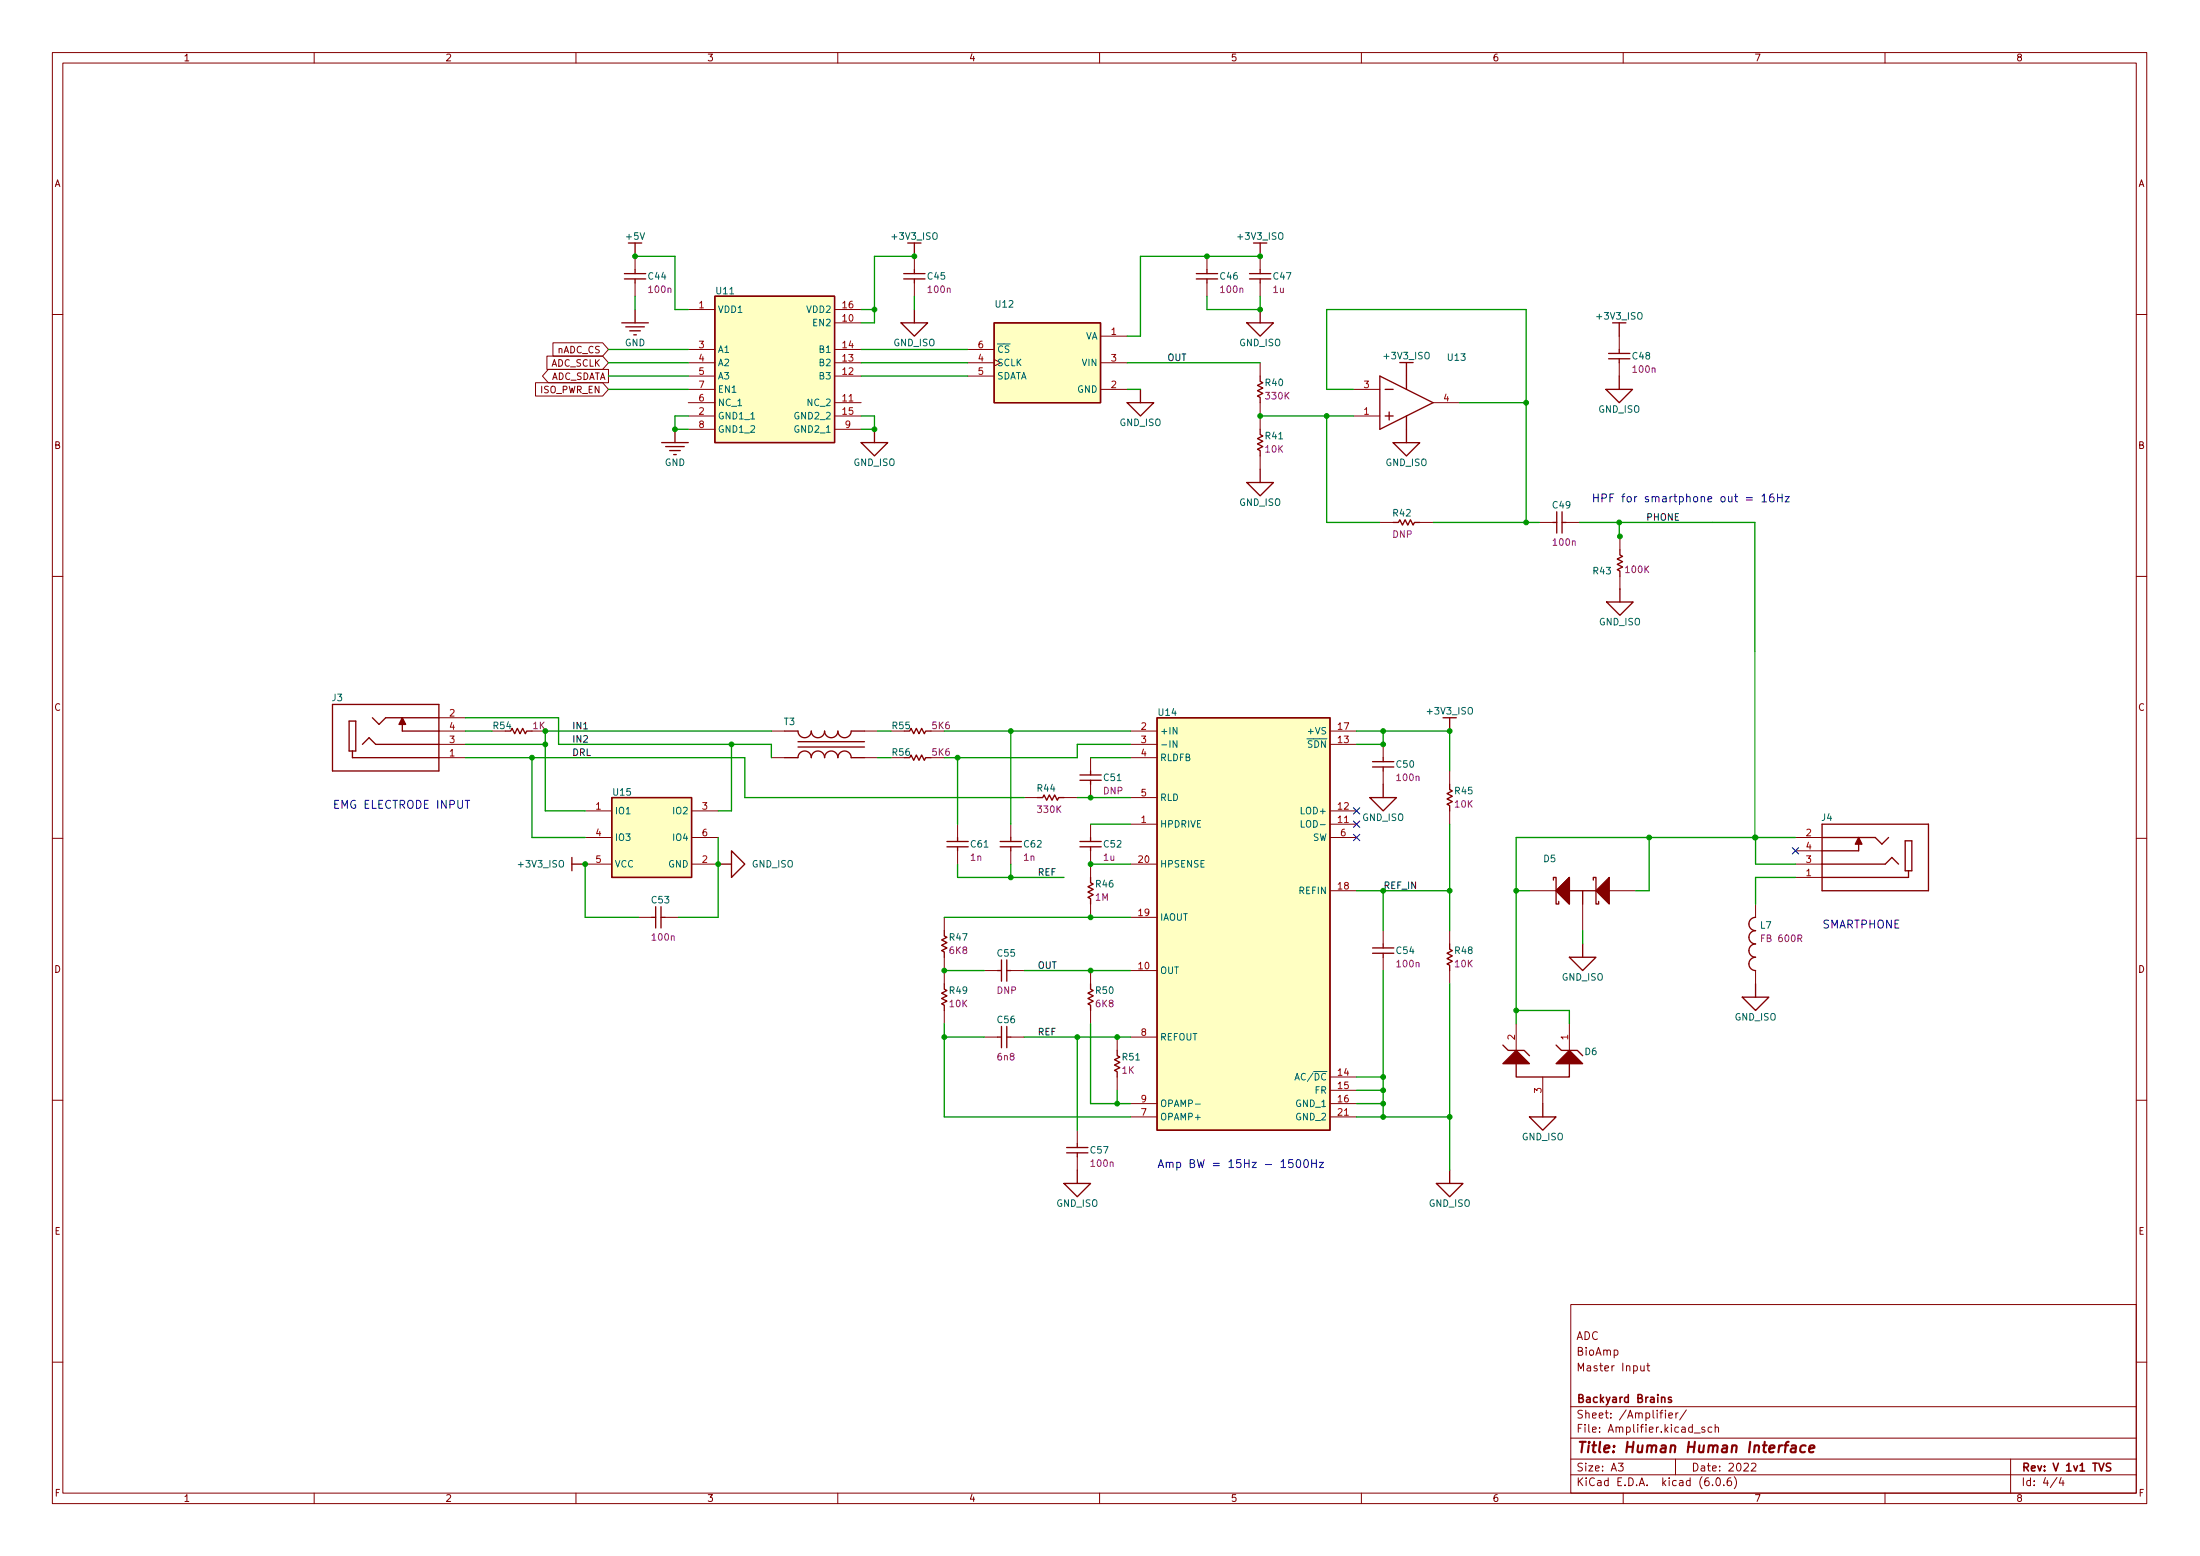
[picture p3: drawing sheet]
<svg xmlns="http://www.w3.org/2000/svg" width="420mm" height="297mm" viewBox="0 0 420 297" stroke-linecap="round" stroke-linejoin="round" font-family="sans-serif">
<g fill="none" stroke="#840000" stroke-width=".19">
<path d="M10 10h400v277h-400zM12 12h396v273h-396zM60 10v2M110 10v2M160 10v2M210 10v2M260 10v2M310 10v2M360 10v2M121.3 48.9v2.6M121.3 54v2.6M131.4 59.1h5.1"/>
<path d="M159.4 59.1h5.1M174.6 48.9v2.6M174.6 54v2.6M230.5 48.9v2.6M230.5 54v2.6M240.7 48.9v2.6M240.7 54v2.6M10 60h2M102.3 73.1h12.8l1.1 1.2-1.1 1.3h-12.8zM104.4 68h10.7l1.1 1.3-1.1 1.2h-10.7zM104.7 70.5h11.5v2.6h-11.5l-1.1-1.3zM105.6 65.4h9.5l1.1 1.3-1.1 1.3h-9.5z"/>
<path d="M131.4 76.9h5.1M131.4 71.8h5.1M131.4 69.3h5.1M131.4 66.7h5.1M131.4 79.4h5.1M131.4 74.3h5.1M159.4 61.6h5.1M159.4 76.9h5.1M159.4 71.8h5.1M159.4 69.3h5.1M159.4 66.7h5.1M159.4 79.4h5.1"/>
<path d="M184.8 71.8h5.1M184.8 69.3h5.1M184.8 66.7h5.1M210.2 69.3h5.1M210.2 74.3h5.1M210.2 64.2h5.1M240.7 69.3v2.5M240.7 76.9v5.1M258.4 79.4h5.1M258.4 74.3h5.1M273.7 76.9h5.1M309.2 64.2v2.5"/>
<path d="M309.2 69.3v2.5M408 60h2M131.4 82h5.1M159.4 82h5.1M240.7 87v2.6M263.5 99.7h2.6M271.1 99.7h2.6M294 99.7h2.5M299.1 99.7h2.5M10 110h2M309.4 102.4v2.5M309.4 110v2.6"/>
<path d="M408 110h2M83.8 139.6h5.1M83.8 137h5.1M147.3 139.6h2.6M165.1 139.6h2.5M215.9 139.6h5.1M254 139.6h5.1M83.8 144.6h5.1M83.8 142.1h5.1M111.8 154.8h5M111.8 159.9h5M132.1 154.8h5.1"/>
<path d="M132.1 159.9h5.1M147.3 144.6h2.6M165.1 144.6h2.5M182.9 157.3v2.6M193 157.3v2.6M195.6 152.3h2.5M203.2 152.3h2.5M208.3 144.6v2.6M208.3 149.7v2.6M208.3 157.3v2.6M215.9 152.3h5.1M215.9 144.6h5.1"/>
<path d="M215.9 142.1h5.1M215.9 157.3h5.1M254 142.1h5.1M254 154.8h5.1M254 159.9h5.1M254 157.3h5.1M264.2 142.1v2.5M264.2 147.2v2.5M276.9 147.2v2.5M276.9 154.8v2.5M342.9 159.9h5.1M10 160h2"/>
<path d="M111.8 165h5M121.9 175.1h2.6M127 175.1h2.5M132.1 165h5.1M180.3 175.1v2.6M182.9 162.4v2.6M193 162.4v2.6M208.3 162.4v5.1M208.3 172.6v2.5M215.9 165h5.1M215.9 175.1h5.1M254 170h5.1"/>
<path d="M264.2 177.7v2.5M276.9 177.7v2.5M292.1 170h5.1M302.3 172.6v5.1M307.3 170h5.1M335.3 172.6v2.5M342.9 165h5.1M342.9 167.5h5.1M342.9 162.4h5.1M408 160h2M180.3 182.7v5.1M180.3 192.9v2.5"/>
<path d="M188 185.3h2.5M188 198h2.5M193 185.3h2.6M193 198h2.6M208.3 185.3v2.5M208.3 192.9v2.5M213.4 198v2.5M215.9 185.3h5.1M215.9 198h5.1M264.2 182.7v2.6M276.9 185.3v2.5M289.6 195.4v5.1"/>
<path d="M299.7 195.4v5.1M335.3 185.3v2.5M10 210h2M205.7 215.8v2.5M213.4 205.6v2.5M215.9 210.7h5.1M215.9 213.2h5.1M254 205.6h5.1M254 208.1h5.1M254 210.7h5.1M254 213.2h5.1M294.6 205.6v5.1"/>
<path d="M408 210h2M205.7 220.8v2.6M300 249h108v36h-108zM308.3 257.8l.4-.1 .3 .3-.1 .6h-.6M10 260h2M300 278.5h108M300 274.5h108M300 268.5h108M309.1 279.3h.9l-.5 .6 .4 .1v.7l-.2 .1-.6-.1M313.3 260.7l.1 .9 .4 .1 .2-.1M314 260.7v1M314.5 260.7h.6"/>
<path d="M314.7 260.2v1.3l.4 .2M318.1 269.2v.2M318.1 269.7v1M318.7 270.2l.7-.1v-.3l-.5-.1-.2 .2 .1 .7h.6M320 278.5v3M320.1 269.7v1M320.5 269.7l-.3 .1-.1 .2M322.1 269.1l-1.3 2M323.6 273.6h1.1M325.6 272.5l-.4-.1-.2 .2 .1 .2 .5 .2v.3h-.6M326.9 272.5l-.4-.1-.3 .3 .2 .6h.5M327.6 272.6l.2-.2 .3 .1 .1 .9"/>
<path d="M327.6 271.9v1.5M333.1 279.5l.5-.2 .2 .2 .1 .2-.9 1.1h.9M334.5 279.5l.6-.2 .2 .2 .1 .2-1 1.1h1M384 278.5v6.5M408 260h2M60 285v2M110 285v2M160 285v2M210 285v2M260 285v2M300 281.5h108M310 285v2"/>
<path d="M327.1 283.5v.1M327.9 282.2l.2-.1a.8 .8 0 0 1 .5 .8 .8 .8 0 0 1-.5 .7 1 1 0 0 1-.2-1.4zM329.2 283.5v.1M330.6 282.1a.59 .59 0 0 0-.7 .7v.5l.1 .2 .4 .1 .2-.1 .1-.5-.1-.2-.5-.1-.2 .3M331.2 281.9a1.72 1.72 0 0 1 0 2.3M360 285v2M392.9 282l-1.3 2M393.6 282l-.3 1.1h.9M394 282.6v1"/>
</g>
<path d="M319.2 266.8l-.4-.1-.2 .2 .1 .2 .5 .2v.3h-.6M403.1 279.4l-.6-.1-.2 .2v.4l.7 .3 .1 .3-.3 .3-.5-.1" fill="none" stroke="#840000" stroke-width=".3"/>
<path d="M341.6 275.2l-.4 .1-.1 .2-.2 1.7M342.2 276h.7v1.2M343 276.4l-.7 .1a.4 .4 0 0 0-.3 .3 .4 .4 0 0 0 .2 .4l.7-.1M344.8 276a.66 .66 0 0 0-.9 .3l-.1 .6 .1 .2h.8M345.5 276.6l1-.2v-.4l-.6-.1-.3 .3v.9h.7" fill="none" stroke="#840000" stroke-width=".4"/>
<g fill="none" stroke="#840000" stroke-width=".25">
<path d="M119.3 53.2h4M119.3 52.2h4M121.3 46.4v2.5M121.3 51.5v.7M121.3 53.2v.8M121.3 59.1v2.5M136.5 56.6h22.9v27.9h-22.9zM172.6 53.2h4.1M172.6 52.2h4.1M174.6 46.4v2.5M174.6 51.5v.7M174.6 53.2v.8"/>
<path d="M174.6 59.1v2.5M228.5 53.2h4M228.5 52.2h4M230.5 51.5v.7M230.5 53.2v.8M238.6 53.2h4.1M238.6 52.2h4.1M240.7 46.4v2.5M240.7 51.5v.7M240.7 53.2v.8M240.7 59.1v2.5M118.7 61.6h5.1"/>
<path d="M119.5 62.4h3.6M120.3 63.2h2M121 63.9h.5M172.1 61.6h5.1l-2.6 2.6zM189.9 61.6h20.3v15.3h-20.3zM215.3 76.9h5l-2.5 2.5zM217.8 74.3v2.6M238.1 61.6h5.1l-2.5 2.6zM240.7 71.8v1l.5 .3-1 .5 1 .5-1 .5 1 .5-1 .5 .5 .3v1M263.5 71.8l10.2 5.1-10.2 5.1zM264.5 79.4h1.6M264.5 74.3h1.6"/>
<path d="M265.3 78.6v1.6M268.6 69.2v5.1M268.6 79.4v5.1M306.7 74.3h5.1l-2.6 2.6zM307.2 67.5h4.1M307.2 68.5h4.1M309.2 61.6v2.6M309.2 66.7v.8M309.2 68.5v.8M309.2 71.8v2.5M126.4 84.5h5M127.1 85.3h3.6"/>
<path d="M127.9 86h2M128.7 86.8h.5M128.9 82v2.5M164.5 84.5h5l-2.5 2.5zM167 82v2.5M238.1 92.1h5.1l-2.5 2.6zM240.7 82v1l.5 .2-1 .5 1 .5-1 .5 1 .6-1 .5 .5 .2v1M240.7 89.6v2.5M266.1 84.5h5l-2.5 2.5zM266.1 99.7h1l.2-.5 .5 1 .6-1 .5 1 .5-1 .5 1 .2-.5h1M296.5 99.7h.8M297.3 97.7v4.1"/>
<path d="M298.3 99.7h.8M298.3 97.7v4.1M306.8 114.9h5.1l-2.5 2.6zM309.4 104.9v1.1l.5 .2-1 .5 1 .5-1 .5 1 .5-1 .5 .5 .3v1M309.4 112.4v2.5M63.5 134.5h20.3v12.7h-20.3zM66.7 137.7h1.2v5.7h-1.2zM71.1 137l1.3 1.3 1.3-1.3h10.1M76.8 137v2.6h7M96.5 139.6h1l.3-.5 .5 1 .5-1 .5 1 .5-1 .5 1 .3-.5h1M149.9 139.6h2.5a1.27 1.27 0 0 0 1.3 1.2 1.27 1.27 0 0 0 1.2-1.2 1.27 1.27 0 0 0 1.3 1.2 1.27 1.27 0 0 0 1.3-1.2 1.27 1.27 0 0 0 1.2 1.2 1.27 1.27 0 0 0 1.3-1.2 1.27 1.27 0 0 0 1.3 1.2 1.27 1.27 0 0 0 1.3-1.2h2.5M172.7 139.6h1l.3-.5 .5 1 .5-1 .5 1 .5-1 .5 1 .3-.5h1"/>
<path d="M221 137h33v78.8h-33zM276.9 137v2.6M67.3 143.4v1.2h16.5M69.2 142.1l1.3-1.3 1.3 1.3h12M116.8 152.3h15.3v15.2h-15.3zM149.9 144.6h2.5a1.27 1.27 0 0 1 1.3-1.2 1.27 1.27 0 0 1 1.2 1.2 1.27 1.27 0 0 1 1.3-1.2 1.27 1.27 0 0 1 1.3 1.2 1.27 1.27 0 0 1 1.2-1.2 1.27 1.27 0 0 1 1.3 1.2 1.27 1.27 0 0 1 1.3-1.2 1.27 1.27 0 0 1 1.3 1.2h2.5M152.4 142.6h12.7M152.4 141.6h12.7M172.7 144.6h1l.3-.5 .5 1 .5-1 .5 1 .5-1 .5 1 .3-.5h1M182.9 159.9v.7M193 159.9v.7M198.1 152.3h1l.3-.5 .5 1 .5-1 .5 1 .5-1 .5 1 .3-.5h1"/>
<path d="M206.2 147.9h4.1M206.2 149h4.1M208.3 147.2v.7M208.3 149v.7M208.3 159.9v.7M261.6 152.3h5.1l-2.5 2.5zM262.1 145.4h4.1M262.1 146.4h4.1M264.2 144.6v.8M264.2 146.4v.8M264.2 149.7v2.6M276.9 149.7v1l.5 .3-1 .5 1 .5-1 .5 1 .5-1 .5 .5 .3v1"/>
<path d="M348 157.3h20.3v12.7h-20.3zM348 159.9h10.1l1.3 1.2 1.3-1.2M355 159.9v2.5h-7M109.2 163.7v2.5M109.2 165h2.6M124.5 175.1h.7M125.2 173.1v4.1M126.2 175.1h.8M126.2 173.1v4.1M137.2 165h2.5M139.7 162.4l2.5 2.6-2.5 2.5zM180.3 177.7v1l.5 .2-1 .5 1 .5-1 .6 1 .5-1 .5 .5 .2v1"/>
<path d="M180.8 160.6h4.1M180.8 161.7h4.1M182.9 161.7v.7M191 160.6h4.1M191 161.7h4.1M193 161.7v.7M206.2 160.6h4.1M206.2 161.7h4.1M208.3 167.5v1l.5 .3-1 .5 1 .5-1 .5 1 .5-1 .5 .5 .3v1M208.3 161.7v.7M296.7 168v-.5h.5v5.1h.5v-.5M299.7 170h5.1"/>
<path d="M302.3 170v2.6M304.3 168v-.5h.5v5.1h.5v-.5M335.3 175.1a1.27 1.27 0 0 0-1.3 1.3 1.27 1.27 0 0 0 1.3 1.3 1.27 1.27 0 0 0-1.3 1.2 1.27 1.27 0 0 0 1.3 1.3 1.27 1.27 0 0 0-1.3 1.3 1.27 1.27 0 0 0 1.3 1.2 1.27 1.27 0 0 0-1.3 1.3 1.27 1.27 0 0 0 1.3 1.3M348 165h12l1.3-1.3 1.3 1.3M363.9 160.5h1.2v5.7h-1.2zM364.5 166.2v1.3h-16.5M180.3 187.8v1l.5 .3-1 .5 1 .5-1 .5 1 .5-1 .5 .5 .3v1M190.5 185.3h.8M190.5 198h.8M191.3 183.2v4.1M191.3 195.9v4.1M192.3 185.3h.7"/>
<path d="M192.3 183.2v4.1M192.3 195.9v4.1M192.3 198h.7M208.3 187.8v1l.5 .3-1 .5 1 .5-1 .5 1 .5-1 .5 .5 .3v1M262.1 181h4.1M262.1 182h4.1M264.2 180.2v.8M264.2 182v.7M276.9 180.2v1l.5 .3-1 .5 1 .5-1 .5 1 .5-1 .5 .5 .3v1M287 199.5l1 1h3.1l1 1M297.2 199.5l1 1h3l1.1 1M299.7 182.7h5.1l-2.5 2.6z"/>
<path d="M302.3 180.2v2.5M332.7 190.4h5.1l-2.5 2.5zM335.3 187.8v2.6M203.7 219.1h4.1M205.7 218.3v.8M213.4 200.5v1l.5 .3-1 .5 1 .5-1 .5 1 .5-1 .5 .5 .3v1M289.6 203.1v2.5h10.1v-2.5M292.1 213.2h5.1l-2.6 2.6zM294.6 210.7v2.5M203.2 225.9h5.1l-2.6 2.6zM203.7 220.1h4.1M205.7 220.1v.7"/>
<path d="M205.7 223.4v2.5M274.3 225.9h5.1l-2.5 2.6zM276.9 223.4v2.5"/>
</g>
<g fill="#ffffc2" stroke="#ffffc2" stroke-width=".19">
<path d="M136.5 56.6h22.9v27.9h-22.9z"/>
<path d="M189.9 61.6h20.3v15.3h-20.3z"/>
<path d="M116.8 152.3h15.3v15.2h-15.3z"/>
<path d="M221 137h33v78.8h-33z"/>
</g>
<g fill="#840000" stroke="#840000" stroke-width=".25">
<path d="M297.2 170l2.5-2.5v5.1z"/>
<path d="M304.8 170l2.5-2.5v5.1z"/>
<path d="M76.8 137l.7 1.3h-1.3z"/>
<path d="M355 159.9l.6 1.2h-1.3z"/>
<path d="M289.6 200.5l2.5 2.6h-5.1z"/>
<path d="M297.2 203.1l2.5-2.6 2.6 2.6z"/>
</g>
<path d="M224.8 141.4v1.3l-.8-1.3v1.3M248.5 156.6v1.3h.6M228.3 210.8h.9" fill="none" stroke="#006464" stroke-width=".19"/>
<g fill="none" stroke="#0000c2" stroke-width=".19">
<path d="M333.5 95h1.2M333.5 95.5h1.2M336.5 94.7l.4-.4v1.5M336.5 95.8h.9M338.7 94.3a.61 .61 0 0 0-.8 .6v.6l.2 .2 .4 .1 .2-.1 .1-.5-.1-.3h-.5l-.3 .3M339.5 95h.8M339.5 94.3v1.5M340.3 94.3v1.5M340.9 94.8h.8l-.8 1h.8M88.8 152.8h.9M246.9 221.4h-.7l-.1 .7 .2-.2 .5 .1 .2 .2-.1 .5-.2 .2-.6-.2M247.7 221.5l.2-.1a.81 .81 0 0 1 .5 .7 .81 .81 0 0 1-.5 .8l-.2-.2-.2-.4z"/>
<path d="M249.1 221.5l.3-.1a.81 .81 0 0 1 .5 .7 .81 .81 0 0 1-.5 .8l-.3-.2-.1-.4zM250.5 221.4v1.5M250.5 222.1h.9M251.4 221.4v1.5M252 221.9h.8l-.8 1h.8"/>
</g>
<g fill="none" stroke="#009600" stroke-width=".25">
<path d="M121.3 48.9h7.6v10.2h2.5M121.3 56.6v2.5M164.5 59.1h2.5M174.6 48.9h-7.6v12.7h-2.5M174.6 56.6v2.5M230.5 56.6v2.5h10.2v-2.5M240.7 48.9h-22.9v15.3h-2.5M116.2 69.3h15.2M116.2 74.3h15.2M116.2 71.8h15.2M116.2 66.7h15.2M131.4 79.4h-2.5v2.6h2.5"/>
<path d="M164.5 69.3h20.3M164.5 79.4h2.5v2.6h-2.5M164.5 71.8h20.3M164.5 66.7h20.3M215.3 69.3h25.4M215.3 74.3h2.5M240.7 79.4h17.7M253.4 79.4v20.3h10.1M258.4 74.3h-5v-15.2h38.1v40.6M278.8 76.9h12.7M273.7 99.7h20.3M301.6 99.7h33.6v24.7"/>
<path d="M309.2 99.7v2.6M88.9 137h17.8v5.1h40.6v2.5M88.9 139.6h5.1M147.3 139.6h-43.2v15.2h7.7M167.6 139.6h2.6M180.3 139.6h35.6M193 139.6v17.7M259.1 139.6h17.8v7.6M264.2 139.6v2.5h-5.1M88.9 144.6h53.3v7.7h53.4M88.9 142.1h15.2M101.6 144.6v15.3h10.2"/>
<path d="M137.2 159.9v15.2h-7.7M139.7 142.1v12.7h-2.5M167.6 144.6h2.6M182.9 144.6v12.7M205.7 152.3h10.2M208.3 144.6h7.6M208.3 157.3h7.6M215.9 142.1h-10.2v2.5h-25.4M276.9 157.3v20.4M315 159.9v10.1h-2.6M335.3 159.9v5.1h7.6M342.9 159.9h-53.3v35.5"/>
<path d="M111.8 165v10.1h10.1M180.3 175.1h35.6M182.9 165v2.5h20.3M193 165v2.5M208.3 165h7.6M259.1 170h17.8M264.2 170v7.7M289.6 170h2.5M302.3 177.7v2.5M342.9 167.5h-7.6v5.1M180.3 195.4v17.8h35.6M180.3 185.3h7.7"/>
<path d="M180.3 198h7.7M195.6 185.3h20.3M195.6 198h20.3M205.7 198v17.8M208.3 195.4v15.3h7.6M264.2 185.3v27.9M276.9 187.8v35.6M289.6 192.9h10.1v2.5M213.4 208.1v2.6M259.1 210.7h5.1M259.1 213.2h17.8M259.1 205.6h5.1"/>
<path d="M259.1 208.1h5.1"/>
</g>
<path d="M335.2 124.4v35.5h.1" fill="none" stroke="#009600" stroke-width=".19"/>
<path d="M258.5 154.2l1.2 1.2M258.5 159.3l1.2 1.2M258.5 156.7l1.2 1.2M259.7 154.2l-1.2 1.2M259.7 159.3l-1.2 1.2M259.7 156.7l-1.2 1.2M342.3 161.8l1.2 1.2M343.5 161.8l-1.2 1.2" fill="none" stroke="#000084" stroke-width=".19"/>
<g fill="#009600" stroke="#009600" stroke-width=".19">
<circle cx="121.3" cy="48.9" r=".46"/>
<circle cx="193" cy="139.6" r=".46"/>
<circle cx="128.9" cy="82" r=".46"/>
<circle cx="104.1" cy="142.1" r=".46"/>
<circle cx="104.1" cy="139.6" r=".46"/>
<circle cx="137.2" cy="165" r=".46"/>
<circle cx="139.7" cy="142.1" r=".46"/>
<circle cx="182.9" cy="144.6" r=".46"/>
<circle cx="111.8" cy="165" r=".46"/>
<circle cx="101.6" cy="144.6" r=".46"/>
<circle cx="180.3" cy="198" r=".46"/>
<circle cx="180.3" cy="185.3" r=".46"/>
<circle cx="208.3" cy="152.3" r=".46"/>
<circle cx="193" cy="167.5" r=".46"/>
<circle cx="167" cy="59.1" r=".46"/>
<circle cx="167" cy="82" r=".46"/>
<circle cx="230.5" cy="48.9" r=".46"/>
<circle cx="240.7" cy="59.1" r=".46"/>
<circle cx="253.4" cy="79.4" r=".46"/>
<circle cx="240.7" cy="79.4" r=".46"/>
<circle cx="174.6" cy="48.9" r=".46"/>
<circle cx="240.7" cy="48.9" r=".46"/>
<circle cx="213.4" cy="198" r=".46"/>
<circle cx="208.3" cy="175.1" r=".46"/>
<circle cx="208.3" cy="165" r=".46"/>
<circle cx="213.4" cy="210.7" r=".46"/>
<circle cx="205.7" cy="198" r=".46"/>
<circle cx="208.3" cy="185.3" r=".46"/>
<circle cx="264.2" cy="210.7" r=".46"/>
<circle cx="264.2" cy="205.6" r=".46"/>
<circle cx="264.2" cy="208.1" r=".46"/>
<circle cx="276.9" cy="213.2" r=".46"/>
<circle cx="264.2" cy="213.2" r=".46"/>
<circle cx="276.9" cy="170" r=".46"/>
<circle cx="276.9" cy="139.6" r=".46"/>
<circle cx="335.3" cy="159.9" r=".46"/>
<circle cx="264.2" cy="139.6" r=".46"/>
<circle cx="264.2" cy="142.1" r=".46"/>
<circle cx="309.4" cy="102.4" r=".46"/>
<circle cx="309.2" cy="99.7" r=".46"/>
<circle cx="291.5" cy="76.9" r=".46"/>
<circle cx="291.5" cy="99.7" r=".46"/>
<circle cx="315" cy="159.9" r=".46"/>
<circle cx="335.2" cy="159.9" r=".46"/>
<circle cx="289.6" cy="192.9" r=".46"/>
<circle cx="289.6" cy="170" r=".46"/>
</g>
<text font-size="2.8" fill="#840000" x="301" y="277.3">Title: Human Human Interface</text>
<g font-size="2.1" fill="#0000c2">
<text x="303.9" y="95.9">HPF for smartphone out = 16Hz</text>
<text x="63.5" y="154.4">EMG ELECTRODE INPUT</text>
<text x="348" y="177.2">SMARTPHONE</text>
<text x="221" y="223">Amp BW = 15Hz - 1500Hz</text>
</g>
<g font-size="2.1" fill="#840000">
<text x="301" y="255.8">ADC</text>
<text x="301" y="261.8">Master Input</text>
<text x="301" y="258.8">BioAmp</text>
<text x="301" y="267.8">Backyard Brains</text>
<text x="301" y="273.5">File: Amplifier.kicad_sch</text>
<text x="301" y="270.8">Sheet: /Amplifier/</text>
<text x="301" y="280.9">Size: A3</text>
<text x="323" y="280.9">Date: 2022</text>
<text x="386" y="280.9">Rev: V 1v1 TVS</text>
<text x="301" y="283.7">KiCad E.D.A. kicad (6.0.6)</text>
<text x="386" y="283.7">Id: 4/4</text>
</g>
<g font-size="1.8" fill="#840000">
<text x="35" y="11.7">1</text>
<text x="85" y="11.7">2</text>
<text x="135" y="11.7">3</text>
<text x="185" y="11.7">4</text>
<text x="235" y="11.7">5</text>
<text x="285" y="11.7">6</text>
<text x="335" y="11.7">7</text>
<text x="385" y="11.7">8</text>
<text x="10.3" y="35.7">A</text>
<text x="408.3" y="35.7">A</text>
<text x="105.1" y="70">ADC_SCLK</text>
<text x="106.4" y="67.4">nADC_CS</text>
<text x="103.2" y="75.1">ISO_PWR_EN</text>
<text x="104.8" y="72.5">ADC_SDATA</text>
<text x="10.3" y="85.7">B</text>
<text x="408.3" y="85.7">B</text>
<text x="10.3" y="135.7">C</text>
<text x="408.3" y="135.7">C</text>
<text x="10.3" y="185.7">D</text>
<text x="408.3" y="185.7">D</text>
<text x="10.4" y="235.7">E</text>
<text x="408.4" y="235.7">E</text>
<text x="10.4" y="285.7">F</text>
<text x="35" y="286.7">1</text>
<text x="85" y="286.7">2</text>
<text x="135" y="286.7">3</text>
<text x="185" y="286.7">4</text>
<text x="235" y="286.7">5</text>
<text x="285" y="286.7">6</text>
<text x="335" y="286.7">7</text>
<text x="385" y="286.7">8</text>
<text x="408.4" y="285.7">F</text>
</g>
<g font-size="1.8" fill="#006464">
<text x="119.7" y="45.8">+5V</text>
<text x="170.5" y="45.8">+3V3_ISO</text>
<text x="236.6" y="45.8">+3V3_ISO</text>
<text x="123.9" y="53.4">C44</text>
<text x="177.2" y="53.4">C45</text>
<text x="233.1" y="53.4">C46</text>
<text x="243.3" y="53.4">C47</text>
<text x="136.9" y="56.2">U11</text>
<text x="137" y="59.7">VDD1</text>
<text x="154.2" y="59.7">VDD2</text>
<text x="190.2" y="58.7">U12</text>
<text x="155.4" y="62.3">EN2</text>
<text x="207.2" y="64.8">VA</text>
<text x="305.1" y="61">+3V3_ISO</text>
<text x="119.3" y="66.1">GND</text>
<text x="137" y="67.3">A1</text>
<text x="137" y="69.9">A2</text>
<text x="156.6" y="69.9">B2</text>
<text x="156.6" y="67.3">B1</text>
<text x="170.6" y="66.1">GND_ISO</text>
<text x="190.4" y="69.9">SCLK</text>
<text x="190.4" y="67.3">~{CS</text>
<text x="206.7" y="69.9">VIN</text>
<text x="236.7" y="66.1">GND_ISO</text>
<text x="264.5" y="68.6">+3V3_ISO</text>
<text x="276.6" y="68.9">U13</text>
<text x="311.8" y="68.6">C48</text>
<text x="137" y="72.4">A3</text>
<text x="137" y="77.5">NC_1</text>
<text x="137" y="75">EN1</text>
<text x="154.4" y="77.5">NC_2</text>
<text x="156.6" y="72.4">B3</text>
<text x="190.4" y="72.4">SDATA</text>
<text x="205.7" y="75">GND</text>
<text x="241.7" y="73.7">R40</text>
<text x="137" y="80">GND1_1</text>
<text x="137" y="82.6">GND1_2</text>
<text x="152" y="80">GND2_2</text>
<text x="152" y="82.6">GND2_1</text>
<text x="213.8" y="81.3">GND_ISO</text>
<text x="241.7" y="83.9">R41</text>
<text x="305.3" y="78.8">GND_ISO</text>
<text x="126.9" y="88.9">GND</text>
<text x="163" y="88.9">GND_ISO</text>
<text x="264.6" y="89">GND_ISO</text>
<text x="236.7" y="96.6">GND_ISO</text>
<text x="266.1" y="98.6">R42</text>
<text x="296.6" y="97.1">C49</text>
<text x="304.3" y="109.6">R43</text>
<text x="305.4" y="119.4">GND_ISO</text>
<text x="63.4" y="133.8">J3</text>
<text x="221.3" y="136.6">U14</text>
<text x="272.8" y="136.4">+3V3_ISO</text>
<text x="94.3" y="139.2">R54</text>
<text x="149.7" y="138.4">T3</text>
<text x="170.5" y="139.2">R55</text>
<text x="221.5" y="140.2">+IN</text>
<text x="221.5" y="142.7">-IN</text>
<text x="249.1" y="142.7">~{SDN</text>
<text x="250.1" y="140.2">+VS</text>
<text x="170.5" y="144.3">R56</text>
<text x="210.9" y="149.1">C51</text>
<text x="221.5" y="145.3">RLDFB</text>
<text x="266.7" y="146.5">C50</text>
<text x="117.2" y="151.9">U15</text>
<text x="117.3" y="155.4">IO1</text>
<text x="128.7" y="155.4">IO2</text>
<text x="198.2" y="151.1">R44</text>
<text x="221.5" y="152.9">RLD</text>
<text x="248.7" y="155.4">LOD+</text>
<text x="277.9" y="151.6">R45</text>
<text x="117.3" y="160.5">IO3</text>
<text x="128.7" y="160.5">IO4</text>
<text x="185.5" y="161.8">C61</text>
<text x="195.6" y="161.8">C62</text>
<text x="210.9" y="161.8">C52</text>
<text x="221.5" y="158">HPDRIVE</text>
<text x="249.2" y="158">LOD-</text>
<text x="250.6" y="160.5">SW</text>
<text x="260.2" y="156.7">GND_ISO</text>
<text x="347.9" y="156.7">J4</text>
<text x="99.2" y="165.6">+3V3_ISO</text>
<text x="117.3" y="165.6">VCC</text>
<text x="127.6" y="165.6">GND</text>
<text x="143.6" y="165.6">GND_ISO</text>
<text x="221.5" y="165.6">HPSENSE</text>
<text x="294.8" y="164.6">D5</text>
<text x="124.5" y="172.4">C53</text>
<text x="209.3" y="169.4">R46</text>
<text x="248.2" y="170.7">REFIN</text>
<text x="181.4" y="179.6">R47</text>
<text x="221.5" y="175.8">IAOUT</text>
<text x="336.2" y="177.3">L7</text>
<text x="190.5" y="182.6">C55</text>
<text x="221.5" y="185.9">OUT</text>
<text x="266.7" y="182.1">C54</text>
<text x="277.9" y="182.1">R48</text>
<text x="181.4" y="189.7">R49</text>
<text x="209.3" y="189.7">R50</text>
<text x="298.3" y="187.2">GND_ISO</text>
<text x="190.5" y="195.3">C56</text>
<text x="331.3" y="194.8">GND_ISO</text>
<text x="214.4" y="202.4">R51</text>
<text x="221.5" y="198.6">REFOUT</text>
<text x="302.7" y="201.4">D6</text>
<text x="247.2" y="206.2">AC/~{DC</text>
<text x="251.1" y="208.8">FR</text>
<text x="221.5" y="213.9">OPAMP+</text>
<text x="221.5" y="211.3">OPAMP-</text>
<text x="247.6" y="211.3">GND_1</text>
<text x="247.6" y="213.9">GND_2</text>
<text x="208.3" y="220.2">C57</text>
<text x="290.7" y="217.7">GND_ISO</text>
<text x="201.8" y="230.4">GND_ISO</text>
<text x="272.9" y="230.4">GND_ISO</text>
</g>
<g font-size="1.8" fill="#840084">
<text x="124" y="55.9">100n</text>
<text x="177.4" y="55.9">100n</text>
<text x="233.2" y="55.9">100n</text>
<text x="243.2" y="55.9">1u</text>
<text x="312" y="71.2">100n</text>
<text x="241.8" y="76.2">330K</text>
<text x="241.7" y="86.4">10K</text>
<text x="266" y="102.6">DNP</text>
<text x="296.7" y="104.2">100n</text>
<text x="310.5" y="109.4">100K</text>
<text x="101.8" y="139.2">1K</text>
<text x="178.1" y="139.2">5K6</text>
<text x="178.1" y="144.3">5K6</text>
<text x="266.9" y="149.1">100n</text>
<text x="198.3" y="155.2">330K</text>
<text x="210.7" y="151.6">DNP</text>
<text x="277.9" y="154.2">10K</text>
<text x="185.4" y="164.3">1n</text>
<text x="195.6" y="164.3">1n</text>
<text x="210.8" y="164.3">1u</text>
<text x="209.2" y="171.9">1M</text>
<text x="124.7" y="179.6">100n</text>
<text x="336.7" y="179.8">FB 600R</text>
<text x="181.4" y="182.1">6K8</text>
<text x="266.9" y="184.6">100n</text>
<text x="277.9" y="184.6">10K</text>
<text x="190.4" y="189.7">DNP</text>
<text x="181.4" y="192.3">10K</text>
<text x="209.3" y="192.3">6K8</text>
<text x="190.6" y="202.4">6n8</text>
<text x="214.3" y="205">1K</text>
<text x="208.5" y="222.7">100n</text>
</g>
<g font-size="1.8" fill="#a90000">
<text x="133.5" y="58.8">1</text>
<text x="160.9" y="58.8">16</text>
<text x="160.9" y="61.4">10</text>
<text x="212.2" y="63.9">1</text>
<text x="133.5" y="66.5">3</text>
<text x="133.5" y="69">4</text>
<text x="133.5" y="71.5">5</text>
<text x="160.9" y="71.5">12</text>
<text x="160.9" y="69">13</text>
<text x="160.9" y="66.5">14</text>
<text x="186.8" y="69">4</text>
<text x="186.8" y="71.5">5</text>
<text x="186.8" y="66.5">6</text>
<text x="212.2" y="69">3</text>
<text x="133.5" y="76.6">6</text>
<text x="133.5" y="74.1">7</text>
<text x="160.9" y="76.6">11</text>
<text x="212.2" y="74.1">2</text>
<text x="260.5" y="74.1">3</text>
<text x="275.7" y="76.6">4</text>
<text x="133.5" y="79.2">2</text>
<text x="133.5" y="81.7">8</text>
<text x="160.9" y="79.2">15</text>
<text x="161.4" y="81.7">9</text>
<text x="260.5" y="79.2">1</text>
<text x="85.9" y="136.8">2</text>
<text x="85.9" y="141.8">3</text>
<text x="85.9" y="139.3">4</text>
<text x="217.9" y="139.3">2</text>
<text x="217.9" y="141.8">3</text>
<text x="255.6" y="141.8">13</text>
<text x="255.6" y="139.3">17</text>
<text x="85.9" y="144.4">1</text>
<text x="217.9" y="144.4">4</text>
<text x="113.8" y="154.5">1</text>
<text x="134.1" y="154.5">3</text>
<text x="217.9" y="152">5</text>
<text x="255.6" y="154.5">12</text>
<text x="113.8" y="159.6">4</text>
<text x="134.1" y="159.6">6</text>
<text x="217.9" y="157.1">1</text>
<text x="255.6" y="157.1">11</text>
<text x="256" y="159.6">6</text>
<text x="344.9" y="159.6">2</text>
<text x="113.8" y="164.7">5</text>
<text x="134.1" y="164.7">2</text>
<text x="217.5" y="164.7">20</text>
<text x="344.9" y="167.2">1</text>
<text x="344.9" y="164.7">3</text>
<text x="344.9" y="162.2">4</text>
<text x="255.6" y="169.8">18</text>
<text x="217.5" y="174.9">19</text>
<text x="217.5" y="185">10</text>
<text x="217.9" y="197.7">8</text>
<text x="289.3" y="198.5" transform="rotate(-90 289.3 198.5)">2</text>
<text x="299.5" y="198.5" transform="rotate(-90 299.5 198.5)">1</text>
<text x="255.6" y="205.3">14</text>
<text x="255.6" y="207.9">15</text>
<text x="294.4" y="208.6" transform="rotate(-90 294.4 208.6)">3</text>
<text x="217.9" y="213">7</text>
<text x="217.9" y="210.4">9</text>
<text x="255.6" y="210.4">16</text>
<text x="255.6" y="213">21</text>
</g>
<g font-size="1.8" fill="#0f0f0f">
<text x="222.9" y="68.9">OUT</text>
<text x="314.3" y="99.4">PHONE</text>
<text x="109.2" y="141.7">IN2</text>
<text x="109.2" y="139.2">IN1</text>
<text x="109.2" y="144.3">DRL</text>
<text x="198.1" y="167.1">REF</text>
<text x="198.1" y="184.9">OUT</text>
<text x="198.1" y="197.6">REF</text>
</g>
<text font-size="1.8" fill="#009600" x="264.2" y="169.7">REF_IN</text>
</svg>
